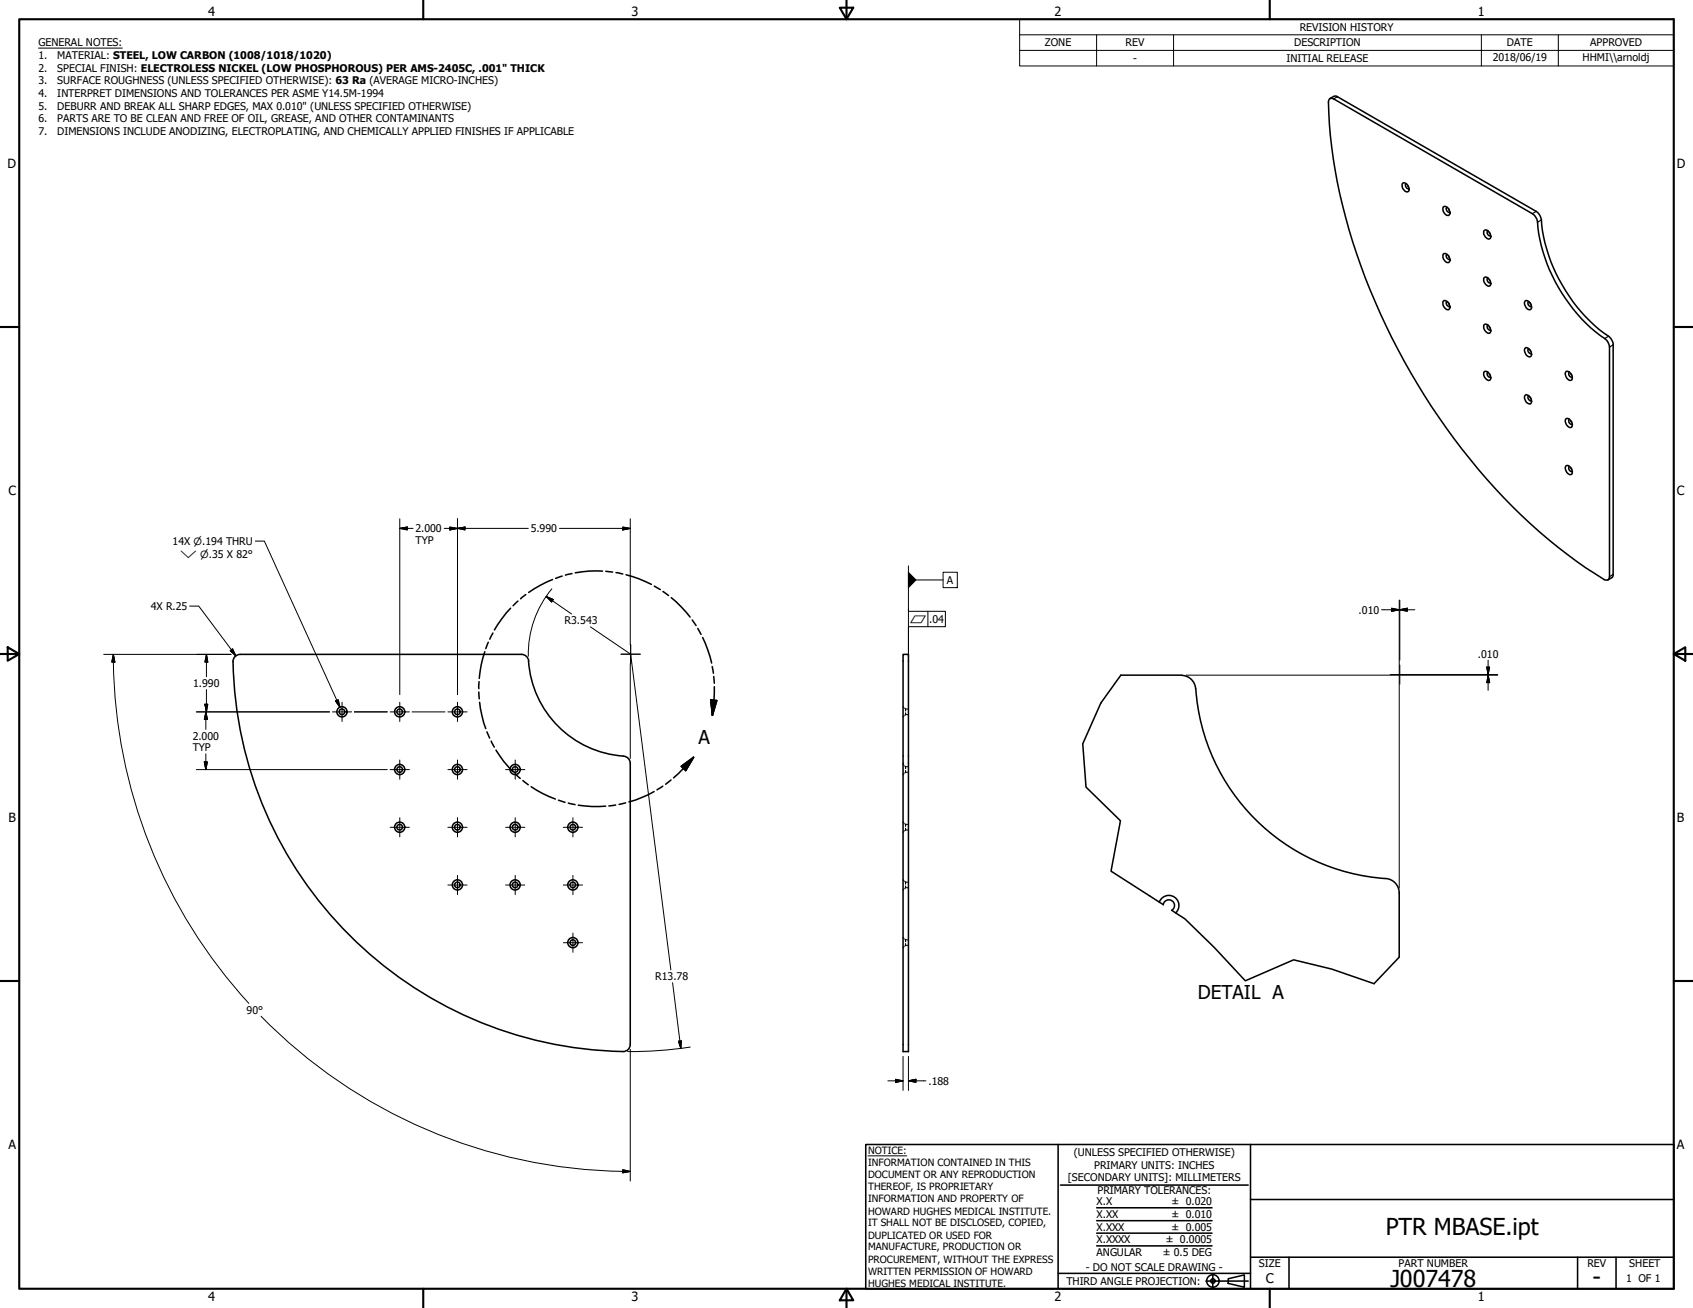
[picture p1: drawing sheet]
<svg xmlns="http://www.w3.org/2000/svg" width="559mm" height="432mm" viewBox="0 0 559 432" stroke-linecap="round" stroke-linejoin="round" font-family="sans-serif">
<!-- layer: Visible (ANSI) -->
<g fill="none" stroke="#000" stroke-width=".51">
<path d="M438.8 32.6l.6-.2 .8 .2 65.6 37.9 1.1 1.3a5.8 5.8 0 0 1 .7 3.4 54.9 54.9 0 0 0 22.8 37.3l.8 2.1v76.2a1.04 1.04 0 0 1-1.7 .5 181.6 181.6 0 0 1-52-49.9 214.7 214.7 0 0 1-36.8-85.2l-1.2-7.7-.7-7.5-.3-7.3zM439 32.5a2.56 2.56 0 0 1 2.1-.7l65.9 38 1.2 1.2a6.3 6.3 0 0 1 .7 3.5 54.4 54.4 0 0 0 22.4 36.8l1.1 2v76.7l-.2 .6-1.5 .9M462.9 60.6a1.27 1.27 0 0 1 1.3-.1 1.27 1.27 0 0 1 .7 1.2l.2 .4a.91 .91 0 0 1-.6 1.2 .91 .91 0 0 1-1.1-.6l-.5-.9zM464.2 60.6a.96 .96 0 0 0-.1 1.2 .96 .96 0 0 0 1 .4M464.6 61.2l.3 .4M476.5 68.2a1.85 1.85 0 0 1 1.8 .9 1.85 1.85 0 0 1-.1 2 2 2 0 0 1-1.7-2.9zM477.6 68.5a.92 .92 0 0 0-.1 1 .92 .92 0 0 0 1 .5M478.1 68.9l.2 .5M489.8 76.2a1.16 1.16 0 0 1 1.8 .6l.4 .9a.86 .86 0 0 1-.7 1.2 2.39 2.39 0 0 1-1.5-2.7zM491.1 76.2a.96 .96 0 0 0-.1 1.1 .96 .96 0 0 0 1 .5M491.6 76.7l.2 .5M476.5 83.8a1.85 1.85 0 0 1 1.8 .9 1.85 1.85 0 0 1-.1 2 2 2 0 0 1-1.7-2.9z"/>
<path d="M476.5 99.3a1.85 1.85 0 0 1 1.8 .9 1.85 1.85 0 0 1-.1 2 2 2 0 0 1-1.7-2.9zM477.6 84a.92 .92 0 0 0-.1 1.1 .92 .92 0 0 0 1 .4M477.6 99.6a.92 .92 0 0 0-.1 1.1 .92 .92 0 0 0 1 .4M478.1 84.5l.2 .5M489.8 91.8a1.16 1.16 0 0 1 1.8 .5l.5 1.4a.69 .69 0 0 1-.3 .7 .69 .69 0 0 1-.8 0l-1.2-1.4zM491.1 91.8a.96 .96 0 0 0-.1 1.1 .96 .96 0 0 0 1 .4M491.6 92.3l.2 .4M503.5 99.3a1.84 1.84 0 0 1 1.7 1 1.84 1.84 0 0 1-.1 1.9 2.01 2.01 0 0 1-1.6-2.9zM504.6 99.6a.92 .92 0 0 0-.2 1.1 .92 .92 0 0 0 1.1 .4M478.1 100l.2 .5M489.8 107.3a1.16 1.16 0 0 1 1.8 .6l.5 1.3a.69 .69 0 0 1-.3 .7 .69 .69 0 0 1-.8 0l-1.2-1.4zM491.1 107.3a.96 .96 0 0 0-.1 1.1 .96 .96 0 0 0 1 .5"/>
<path d="M491.6 107.8l.2 .5M503.5 114.9a1.84 1.84 0 0 1 1.7 .9 1.84 1.84 0 0 1-.1 2 2.01 2.01 0 0 1-1.6-2.9zM504.6 115.1a.92 .92 0 0 0-.2 1.1 .92 .92 0 0 0 1.1 .4M505 115.6l.3 .5M505 100l.3 .5M489.8 122.9a1.16 1.16 0 0 1 1.8 .5l.5 1.4a.69 .69 0 0 1-.3 .7 .69 .69 0 0 1-.8 0l-.7-.6-.5-.9zM491.1 122.9a.96 .96 0 0 0-.1 1.1 .96 .96 0 0 0 1 .5M491.6 123.4l.2 .4M503.5 130.4a1.84 1.84 0 0 1 1.7 1 1.84 1.84 0 0 1-.1 1.9 2.01 2.01 0 0 1-1.6-2.9zM504.6 130.7a.93 .93 0 0 0-.1 1.1 .93 .93 0 0 0 1 .4M505 131.1l.3 .5M517 138.2a1.87 1.87 0 0 1 1.5 2.9 1.97 1.97 0 0 1-1.5-2.9z"/>
<path d="M517 122.6a1.87 1.87 0 0 1 1.5 2.9 1.97 1.97 0 0 1-1.5-2.9zM518 138.4a.97 .97 0 0 0-.1 1.2 .97 .97 0 0 0 1.1 .4M518 122.9a.97 .97 0 0 0-.1 1.1 .97 .97 0 0 0 1.1 .5M518.5 138.9l.3 .5M518.5 123.4l.3 .4M517 153.7a1.87 1.87 0 0 1 1.5 3 2.01 2.01 0 0 1-1.5-3zM518 154a.97 .97 0 0 0-.1 1.1 .97 .97 0 0 0 1.1 .5M518.5 154.4l.3 .5M172.1 216h-92.8a2.38 2.38 0 0 0-2.4 2.5 131.3 131.3 0 0 0 128.7 128.6M172.1 216a2.38 2.38 0 0 1 2.4 2.2M174.4 218.2a34 34 0 0 0 32 31.5 2.38 2.38 0 0 1 1.6 2.3v92.8M298.1 216h1.7v131.2h-1.7z"/>
<path d="M370 222.9h19.9M389.9 222.9a4.8 4.8 0 0 1 4.8 4.4 67.6 67.6 0 0 0 63.5 62.8 4.8 4.8 0 0 1 3.6 4.7M382.6 297.8a3.3 3.3 0 0 1 5-1.7 3.3 3.3 0 0 1 .5 5.3M383.9 298.7a1.87 1.87 0 0 1 2.9-1.3 1.87 1.87 0 0 1 0 3.1M461.8 294.8v21.2M208 344.8a2.38 2.38 0 0 1-2.4 2.4"/>
<circle cx="112.9" cy="235" r="1.68"/>
<circle cx="112.9" cy="235" r=".92"/>
<circle cx="131.9" cy="235" r="1.68"/>
<circle cx="131.9" cy="235" r=".92"/>
<circle cx="151" cy="235" r="1.68"/>
<circle cx="151" cy="235" r=".92"/>
<circle cx="131.9" cy="254" r="1.68"/>
<circle cx="131.9" cy="254" r=".92"/>
<circle cx="151" cy="254" r="1.68"/>
<circle cx="151" cy="254" r=".92"/>
<circle cx="170" cy="254" r="1.68"/>
<circle cx="170" cy="254" r=".92"/>
<circle cx="131.9" cy="273.1" r="1.68"/>
<circle cx="131.9" cy="273.1" r=".92"/>
<circle cx="151" cy="273.1" r="1.68"/>
<circle cx="151" cy="273.1" r=".92"/>
<circle cx="170" cy="273.1" r="1.68"/>
<circle cx="170" cy="273.1" r=".92"/>
<circle cx="189.1" cy="273.1" r="1.68"/>
<circle cx="189.1" cy="273.1" r=".92"/>
<circle cx="151" cy="292.1" r="1.68"/>
<circle cx="151" cy="292.1" r=".92"/>
<circle cx="170" cy="292.1" r="1.68"/>
<circle cx="170" cy="292.1" r=".92"/>
<circle cx="189.1" cy="292.1" r="1.68"/>
<circle cx="189.1" cy="292.1" r=".92"/>
<circle cx="189.1" cy="311.2" r="1.68"/>
<circle cx="189.1" cy="311.2" r=".92"/>
</g>
<!-- layer: Hidden (ANSI) -->
<g fill="none" stroke="#000" stroke-width=".38">
<path d="M298.1 233.3l.2 .3M298.3 236.4l-.2 .3M298.6 233.8l.3 .3M298.9 234.1v.6M298.9 235.3v.6M298.9 235.9l-.3 .3M298.9 235.9h.3M298.9 234.1h.3M299.5 235.9h.3M299.5 234.1h.3M298.1 252.3l.2 .3M298.3 255.5l-.2 .2"/>
<path d="M298.6 252.9l.3 .2M298.9 253.1v.6M298.9 254.4v.6M298.9 255l-.3 .2M298.9 255h.3M298.9 253.1h.3M299.5 255h.3M299.5 253.1h.3M298.1 271.4l.2 .3M298.3 274.5l-.2 .3M298.6 271.9l.3 .3M298.9 272.2v.6"/>
<path d="M298.9 273.4v.6M298.9 274l-.3 .3M298.9 274h.3M298.9 272.2h.3M299.5 274h.3M299.5 272.2h.3M298.1 290.4l.2 .3M298.3 293.6l-.2 .2M298.6 291l.3 .2M298.9 291.2v.6M298.9 292.5v.6M298.9 293.1l-.3 .2"/>
<path d="M298.9 293.1h.3M298.9 291.2h.3M299.5 293.1h.3M299.5 291.2h.3M298.1 309.5l.2 .3M298.3 312.6l-.2 .3M298.6 310l.3 .3M298.9 310.3v.6M298.9 311.5v.6M298.9 312.1l-.3 .3M298.9 312.1h.3M298.9 310.3h.3"/>
<path d="M299.5 312.1h.3M299.5 310.3h.3"/>
</g>
<!-- layer: Visible Narrow (ANSI) -->
<path d="M441.5 31.9l-1.3 .7M507 69.8l-1.2 .7M508.8 72.6l-1.3 .7M530.9 111l-1.2 .8M532.4 113.9l-1.2 .7M532.4 189.6l-1.2 .8" fill="none" stroke="#000" stroke-width=".38"/>
<!-- layer: Break Line (ANSI) -->
<path d="M370 222.9l-6.7 9.2-5.9 13.5 1.1 14.2 11.3 11.2-3.1 16.6 17.3 11M386.7 300.5l4.4 2.8 9.6 9.4 10.3 11.1 16-6.9 12.5 3 14 4.8 8.3-8.7" fill="none" stroke="#000" stroke-width=".51"/>
<!-- layer: Detail Boundary (ANSI) -->
<g fill="none" stroke="#000" stroke-width=".51">
<path d="M170.9 198.4l-1.5 1.6M173.5 196.3l-1.7 1.4M182.4 191.3a39.3 39.3 0 0 0-7.9 4.3M185.5 190.2l-2.1 .7M188.8 189.4l-2.2 .5M198.9 188.5a35.9 35.9 0 0 0-9 .6M200 188.6l2.2 .2M203.3 189l2.2 .5M206.6 189.7a38.7 38.7 0 0 1 8.4 3.2M216 193.5l1.9 1.1M218.8 195.3l1.9 1.3M221.6 197.3l3.3 3 2.9 3.4"/>
<path d="M160 215.1a35.6 35.6 0 0 0-1.8 8.9M161.2 212l-.9 2.1M162.7 209l-1 2M168.5 200.8a40.5 40.5 0 0 0-5.3 7.2M228.5 204.7l1.2 1.8M230.3 207.5l1.1 1.9M231.9 210.4l1.7 4.2 1.3 4.3M158.1 228.5l.1 2.2M158.1 225v2.3M158.3 231.8a39.3 39.3 0 0 0 2 8.7M234.6 231.1l2 .2-1.5 4.9zM235.1 220l.4 2.2"/>
<path d="M235.6 223.3l.2 2.3M235.8 226.7l-.2 4.5-.5 5M160.7 241.6l.9 2M162.1 244.7l1 1.9M163.7 247.6a36.9 36.9 0 0 0 5.5 7.1M170.1 255.5l1.6 1.5M172.6 257.7l1.8 1.4M175.3 259.7a35.6 35.6 0 0 0 8 4.1M218.8 259.5l-1.9 1.2M221.5 257.5l-1.8 1.4M224.9 253l4-3-2.6 4.4zM228.9 250l-6.6 6.8"/>
<path d="M184.3 264.2l2.2 .7M187.6 265.1l2.2 .5M190.9 265.8a35.8 35.8 0 0 0 9 .3M203.2 265.7l-2.2 .4M206.5 265l-2.2 .6M215.9 261.3a37.5 37.5 0 0 1-8.3 3.4"/>
</g>
<path d="M234.6 231.1l.5 5.1zM234.6 231.1l2 .2-1.5 4.9zM228.9 250l-2.6 4.4zM224.9 253l4-3-2.6 4.4z" fill="#000" stroke="#000" stroke-width=".51"/>
<!-- layer: Border (ANSI) -->
<g fill="none" stroke="#000" stroke-width=".7">
<path d="M6.3 6.3h546.1v419.1h-546.1zM139.7 0v6.3M277.2 2.5h4.4l-2.2 3.8zM279.4 0v6.3M419.1 0v6.3M0 107.9h6.3M552.4 107.9h6.4M0 215.9h6.3M2.5 213.7l3.8 2.2-3.8 2.2zM552.4 215.9l3.9-2.2v4.4zM552.4 215.9h6.4M0 323.8h6.3"/>
<path d="M552.4 323.8h6.4M139.7 425.4v6.4M279.4 425.4l2.2 3.9h-4.4zM279.4 425.4v6.4M419.1 425.4v6.4"/>
</g>
<!-- layer: Title (ANSI) -->
<g fill="none" stroke="#000" stroke-width=".51">
<path d="M285.8 377.8h266.6v47.6h-266.6zM349.2 377.8v47.6M412.7 377.8v47.6M350 391.2h62M361.9 398.7h38.1M412.7 396h139.7M361.9 411.3h38.1M361.9 407.1h38.1M361.9 403h38.1M412.7 415h139.7M425.4 415v10.4M520.7 415v10.4"/>
<path d="M533.4 415v10.4M349.2 420.4h63.5M398 422.9h14M400.3 420.6v4.6M405.4 422.1l5.3-1.2v4l-5.3-1.2z"/>
<circle cx="400.3" cy="422.9" r="2.06"/>
<circle cx="400.3" cy="422.9" r=".73"/>
</g>
<path d="M286.5 381.6h12.8" fill="none" stroke="#000" stroke-width=".33"/>
<!-- layer: Symbol (ANSI) -->
<g fill="none" stroke="#000" stroke-width=".33">
<path d="M12.7 15.9h27.7M336.5 11.5v-5.2h215.9v5.2M336.5 16.6h215.9M361.9 11.5v10.3M387.3 11.5v10.3M488.9 11.5v10.3M514.3 11.5v10.3M552.4 11.5h-215.9v5.1M552.4 11.5v10.3h-215.9v-5.2M84.3 178.6h2.9l25 54.9M299.8 186.8v15M302.3 191.5h9"/>
<path d="M311.3 188.9h4.7v5.1h-4.7zM299.8 201.8h12.2v5.1h-12.2zM299.8 206.9v9.8M306.3 201.8v5.1M110.7 231.4l.9-.4 .6 2.5z"/>
</g>
<path d="M299.8 189v5zM299.8 189l2.5 2.5-2.5 2.5zM110.7 231.4l1.5 2.1zM110.7 231.4l.9-.4 .6 2.5z" fill="#000" stroke="#000" stroke-width=".33"/>
<!-- layer: Dimension (ANSI) -->
<g fill="none" stroke="#000" stroke-width=".33">
<path d="M132 174.4l2.4-.4v.9zM132 174.4h4.3M132 171.3v58M146.6 174.4h27.8M148.5 174l2.5 .4-2.5 .5zM151 174.4l2.5-.4v.9zM151 171.3v58M184.7 174.4h23.3M205.5 174l2.5 .4-2.5 .5zM208 171.3v41.5M180.3 196.9l2.3 1-.5 .9zM180.3 196.9l8.4 5.8"/>
<path d="M182.2 194.4a33.8 33.8 0 0 0-7.8 22.3M461.8 198.1v24.5M462 198.1v19.8M34.2 216h42.1M37.4 216l.5 2.6h-1zM37.4 216a170.7 170.7 0 0 0 44.7 115.2M62.6 200.1h3l12.3 16.4M68.1 216l.5 2.6h-1zM68.1 216v7.4M76 214.8l.8-.6 1.1 2.3zM194.9 206.9l13.3 9.1 13.2 104.2M208 219.1v31.3"/>
<path d="M456 201.3h5.8M459.3 200.8l2.5 .5-2.5 .5zM462 201.3l2.5-.5v1zM462 201.3h5M491.2 217.9v4.8M64.8 235h44M67.6 232.5h1l-.5 2.5zM67.9 235l.6 2.5h-1.1zM67.9 235v5.8M68.1 227.6v7.4M117 235h10.8M136 235h10.9"/>
<path d="M391.5 222.9h70.4M461.8 222.8v70.4M462.1 222.9h32.2M465.2 222.7h29.1M490.7 220.2h1l-.5 2.5zM491.2 222.9l.5 2.5h-1zM491.2 222.9v5M64.8 254.1h63M67.4 251.5h1.1l-.6 2.6zM67.9 248.9v5.2M86.1 335.5a170.7 170.7 0 0 0 121.9 51.2M222 324.4l2.7 21.7"/>
<path d="M208 346.4v43.5M224 343.7l.9-.1-.2 2.5zM227.8 345.7l-10.3 1.1-10.3 .4M293.1 356.8h5M295.6 356.3l2.5 .5-2.5 .5zM298.1 348.7v11.3M299.8 356.8l2.5-.5v1zM299.8 356.8h5.8M299.8 348.7v11.3M205.5 386.1l2.5 .6-2.5 .5z"/>
</g>
<g fill="#000" stroke="#000" stroke-width=".33">
<path d="M132 174.4l2.4-.4zM132 174.4l2.4-.4v.9zM148.5 174.9l2.5-.5zM148.5 174l2.5 .4-2.5 .5zM151 174.4l2.5-.4zM151 174.4l2.5-.4v.9zM205.5 174.9l2.5-.5zM205.5 174l2.5 .4-2.5 .5zM180.3 196.9l2.3 1zM180.3 196.9l2.3 1-.5 .9zM37.4 216l.5 2.6zM37.4 216l.5 2.6h-1z"/>
<path d="M68.1 216l.5 2.6zM68.1 216l.5 2.6h-1zM76 214.8l1.9 1.7zM76 214.8l.8-.6 1.1 2.3zM459.3 201.8l2.5-.5zM459.3 200.8l2.5 .5-2.5 .5zM462 201.3l2.5-.5zM462 201.3l2.5-.5v1zM67.6 232.5l.5 2.5zM67.6 232.5h1l-.5 2.5zM67.9 235l.6 2.5zM67.9 235l.6 2.5h-1.1z"/>
<path d="M490.7 220.2l.5 2.5zM490.7 220.2h1l-.5 2.5zM491.2 222.9l.5 2.5zM491.2 222.9l.5 2.5h-1zM67.4 251.5l.5 2.6zM67.4 251.5h1.1l-.6 2.6zM224 343.7l.7 2.4zM224 343.7l.9-.1-.2 2.5zM295.6 357.3l2.5-.5zM295.6 356.3l2.5 .5-2.5 .5zM299.8 356.8l2.5-.5zM299.8 356.8l2.5-.5v1z"/>
<path d="M205.5 387.2l2.5-.5zM205.5 386.1l2.5 .6-2.5 .5z"/>
</g>
<!-- layer: Center Mark (ANSI) -->
<g fill="none" stroke="#000" stroke-width=".33">
<path d="M205 216h6.3M208.2 212.8v6.3M462 219.5v6.4M109.7 235h6.4M112.9 231.8v6.4M128.8 235h6.3M132 231.8v6.4M147.8 235h6.4M151 231.8v6.4M458.9 222.7h6.3M128.8 254.1h6.3M132 250.9v6.3"/>
<path d="M147.8 254.1h6.4M151 250.9v6.3M166.9 254.1h6.3M170.1 250.9v6.3M128.8 273.1h6.3M132 269.9v6.4M147.8 273.1h6.4M151 269.9v6.4M166.9 273.1h6.3M170.1 269.9v6.4M185.9 273.1h6.4M189.1 269.9v6.4"/>
<path d="M147.8 292.2h6.4M151 289v6.3M166.9 292.2h6.3M170.1 289v6.3M185.9 292.2h6.4M189.1 289v6.3M185.9 311.2h6.4M189.1 308v6.4"/>
</g>
<g font-size="7.7">
<text x="457.4" y="407.6">PTR MBASE.ipt</text>
<text x="458.9" y="424.8">J007478</text>
<text x="525.7" y="424.4">-</text>
</g>
<g font-size="6.3">
<text x="230.5" y="245.6">A</text>
<text x="395.4" y="329.9">DETAIL A</text>
</g>
<text font-size="4.4" x="417.8" y="423.5">C</text>
<g font-size="4.2">
<text x="68.7" y="5.3">4</text>
<text x="208.4" y="5.3">3</text>
<text x="348.1" y="5.3">2</text>
<text x="487.8" y="5.3">1</text>
<text x="2.5" y="55.5">D</text>
<text x="553.5" y="55.5">D</text>
<text x="2.8" y="163.4">C</text>
<text x="553.5" y="163.4">C</text>
<text x="2.9" y="271.4">B</text>
<text x="553.5" y="271.4">B</text>
<text x="2.8" y="379.3">A</text>
<text x="553.5" y="379.3">A</text>
<text x="68.7" y="429.5">4</text>
<text x="208.4" y="429.6">3</text>
<text x="348.1" y="429.6">2</text>
<text x="487.8" y="429.5">1</text>
</g>
<g font-size="3.5">
<text x="429" y="10.2">REVISION HISTORY</text>
<text x="12.7" y="15.3">GENERAL NOTES:</text>
<text x="344.9" y="15.3">ZONE</text>
<text x="371.5" y="15.3">REV</text>
<text x="427.2" y="15.3">DESCRIPTION</text>
<text x="497.4" y="15.3">DATE</text>
<text x="524.9" y="15.3">APPROVED</text>
<text x="12.7" y="19.5">1.</text>
<text x="12.7" y="23.7">2.</text>
<text x="18.9" y="19.5">MATERIAL: STEEL, LOW CARBON (1008/1018/1020)</text>
<text x="18.9" y="23.7">SPECIAL FINISH: ELECTROLESS NICKEL (LOW PHOSPHOROUS) PER AMS-2405C, .001&quot; THICK</text>
<text x="374" y="20.3">-</text>
<text x="424.6" y="20.4">INITIAL RELEASE</text>
<text x="492.7" y="20.3">2018/06/19</text>
<text x="522.4" y="20.1">HHMI\\arnoldj</text>
<text x="12.7" y="27.8">3.</text>
<text x="18.9" y="27.8">SURFACE ROUGHNESS (UNLESS SPECIFIED OTHERWISE): 63 Ra (AVERAGE MICRO-INCHES)</text>
<text x="12.7" y="32">4.</text>
<text x="18.9" y="32">INTERPRET DIMENSIONS AND TOLERANCES PER ASME Y14.5M-1994</text>
<text x="12.7" y="36.2">5.</text>
<text x="12.7" y="40.4">6.</text>
<text x="18.9" y="36.2">DEBURR AND BREAK ALL SHARP EDGES, MAX 0.010&quot; (UNLESS SPECIFIED OTHERWISE)</text>
<text x="18.9" y="40.4">PARTS ARE TO BE CLEAN AND FREE OF OIL, GREASE, AND OTHER CONTAMINANTS</text>
<text x="12.7" y="44.6">7.</text>
<text x="18.9" y="44.6">DIMENSIONS INCLUDE ANODIZING, ELECTROPLATING, AND CHEMICALLY APPLIED FINISHES IF APPLICABLE</text>
<text x="57" y="179.9">14X ⌀.194 THRU</text>
<text x="137.2" y="175.7">2.000</text>
<text x="137.2" y="179.6">TYP</text>
<text x="175.2" y="175.7">5.990</text>
<text x="312.5" y="192.7">A</text>
<text x="49.8" y="201.4">4X R.25</text>
<text x="448.4" y="202.6">.010</text>
<text x="186.4" y="206.1">R3.543</text>
<text x="306.7" y="205.6">.04</text>
<text x="487.8" y="217.1">.010</text>
<text x="63.8" y="226.8">1.990</text>
<text x="63.6" y="244.2">2.000</text>
<text x="63.6" y="248">TYP</text>
<text x="216.3" y="323.6">R13.78</text>
<text x="81.4" y="334.6">90°</text>
<text x="306.5" y="358.1">.188</text>
<text x="354.5" y="381.6">(UNLESS SPECIFIED OTHERWISE)</text>
<text x="352.5" y="390">[SECONDARY UNITS]: MILLIMETERS</text>
<text x="361.1" y="385.8">PRIMARY UNITS: INCHES</text>
<text x="362.3" y="394.1">PRIMARY TOLERANCES:</text>
<text x="361.9" y="397.9">X.X</text>
<text x="386.7" y="398">± 0.020</text>
<text x="361.9" y="402.1">X.XX</text>
<text x="361.9" y="406.3">X.XXX</text>
<text x="386.7" y="402.1">± 0.010</text>
<text x="386.7" y="406.3">± 0.005</text>
<text x="361.9" y="410.5">X.XXXX</text>
<text x="384.7" y="410.5">± 0.0005</text>
<text x="358.4" y="419.7">- DO NOT SCALE DRAWING -</text>
<text x="361.9" y="414.6">ANGULAR</text>
<text x="383.8" y="414.7">± 0.5 DEG</text>
<text x="415.5" y="418.4">SIZE</text>
<text x="461.6" y="418.3">PART NUMBER</text>
<text x="523.9" y="418.3">REV</text>
<text x="537.8" y="418.4">SHEET</text>
<text x="352" y="424.2">THIRD ANGLE PROJECTION:</text>
<text x="536.7" y="423.2">1 OF 1</text>
</g>
<g font-size="3.3">
<text x="59.5" y="184.3">⌵ ⌀.35 X 82°</text>
<text x="300.3" y="205.5">⏥</text>
<text x="286.5" y="381.1">NOTICE:</text>
<text x="286.5" y="385">INFORMATION CONTAINED IN THIS</text>
<text x="286.5" y="389">DOCUMENT OR ANY REPRODUCTION</text>
<text x="286.5" y="392.9">THEREOF, IS PROPRIETARY</text>
<text x="286.5" y="396.9">INFORMATION AND PROPERTY OF</text>
<text x="286.5" y="400.9">HOWARD HUGHES MEDICAL INSTITUTE.</text>
<text x="286.5" y="404.9">IT SHALL NOT BE DISCLOSED, COPIED,</text>
<text x="286.5" y="408.9">DUPLICATED OR USED FOR</text>
<text x="286.5" y="412.8">MANUFACTURE, PRODUCTION OR</text>
<text x="286.5" y="416.8">PROCUREMENT, WITHOUT THE EXPRESS</text>
<text x="286.5" y="420.8">WRITTEN PERMISSION OF HOWARD</text>
<text x="286.5" y="424.8">HUGHES MEDICAL INSTITUTE.</text>
</g>
</svg>
